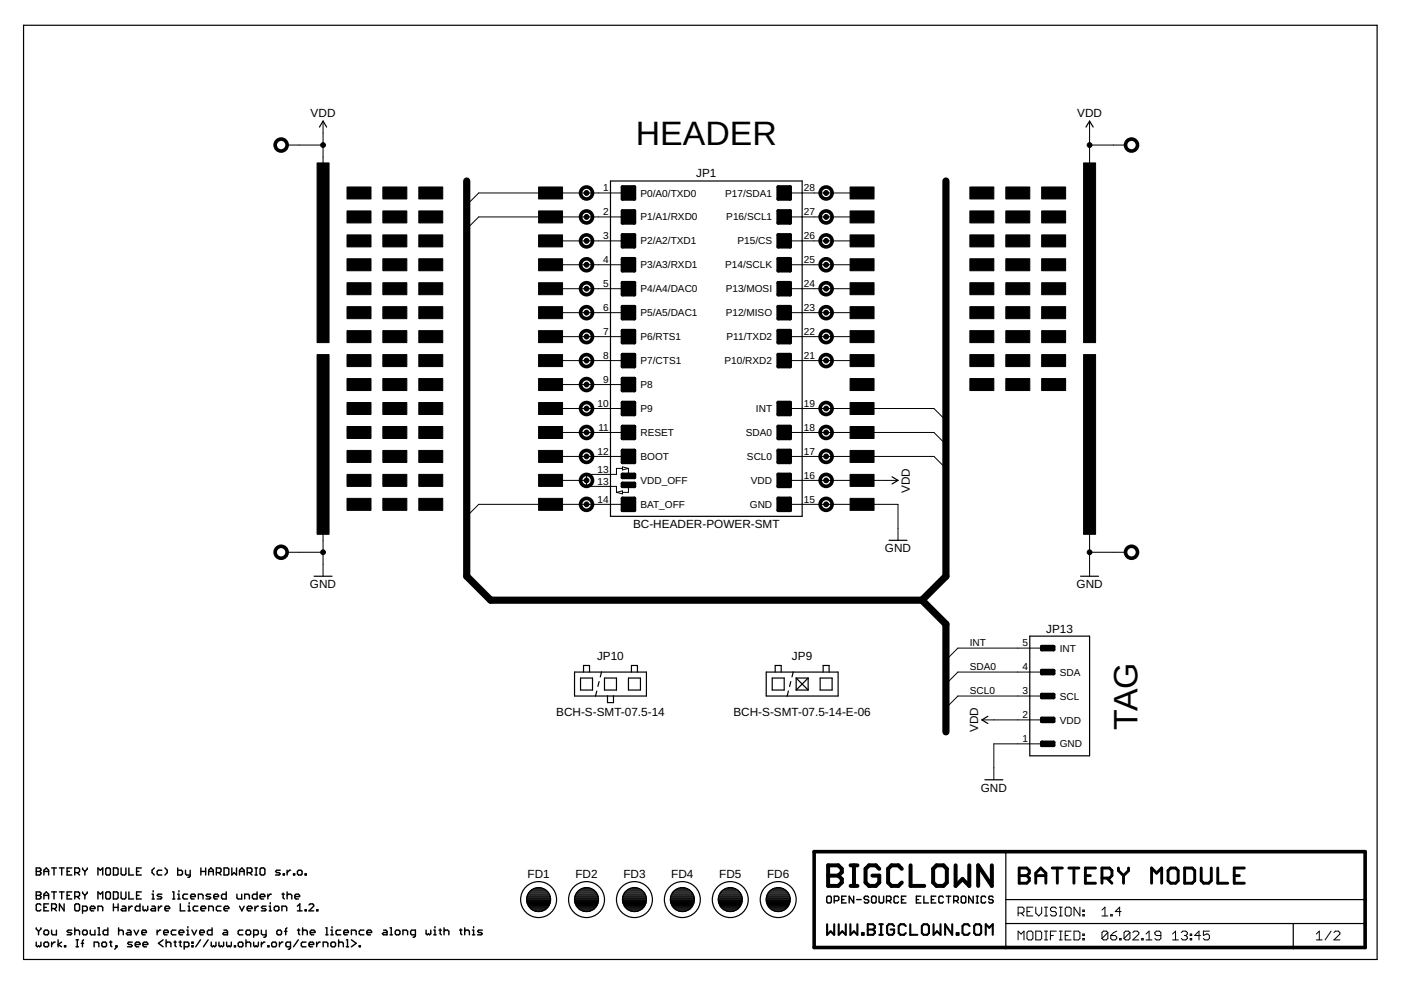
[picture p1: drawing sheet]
<svg xmlns="http://www.w3.org/2000/svg" width="297mm" height="210mm" viewBox="0 0 297 210" stroke-linecap="round" stroke-linejoin="round" font-family="sans-serif">
<g fill="#000" stroke="#000" stroke-width=".21">
<circle cx="68.5" cy="30.8" r=".51"/>
<circle cx="231" cy="30.8" r=".51"/>
<circle cx="76.1" cy="40.9" r=".25"/>
<circle cx="76.1" cy="56.1" r=".25"/>
<circle cx="76.1" cy="46" r=".25"/>
<circle cx="76.1" cy="51.1" r=".25"/>
<circle cx="83.7" cy="40.9" r=".25"/>
<circle cx="83.7" cy="56.1" r=".25"/>
<circle cx="83.7" cy="46" r=".25"/>
<circle cx="83.7" cy="51.1" r=".25"/>
<circle cx="91.3" cy="46" r=".25"/>
<circle cx="91.3" cy="40.9" r=".25"/>
<circle cx="91.3" cy="51.1" r=".25"/>
<circle cx="91.3" cy="56.1" r=".25"/>
<circle cx="116.7" cy="40.9" r=".51"/>
<circle cx="116.7" cy="46" r=".51"/>
<circle cx="116.7" cy="46" r=".25"/>
<circle cx="116.7" cy="40.9" r=".25"/>
<circle cx="116.7" cy="51.1" r=".25"/>
<circle cx="116.7" cy="56.1" r=".25"/>
<circle cx="124.4" cy="51.1" r=".51"/>
<circle cx="124.4" cy="46" r=".51"/>
<circle cx="124.4" cy="40.9" r=".51"/>
<circle cx="124.4" cy="56.1" r=".51"/>
<circle cx="124.4" cy="40.9" r=".25"/>
<circle cx="124.4" cy="46" r=".25"/>
<circle cx="124.4" cy="51.1" r=".25"/>
<circle cx="124.4" cy="56.1" r=".25"/>
<circle cx="175.2" cy="56.1" r=".51"/>
<circle cx="175.2" cy="40.9" r=".51"/>
<circle cx="175.2" cy="46" r=".51"/>
<circle cx="175.2" cy="51.1" r=".51"/>
<circle cx="175.2" cy="40.9" r=".25"/>
<circle cx="175.2" cy="56.1" r=".25"/>
<circle cx="175.2" cy="51.1" r=".25"/>
<circle cx="175.2" cy="46" r=".25"/>
<circle cx="182.8" cy="40.9" r=".25"/>
<circle cx="182.8" cy="46" r=".25"/>
<circle cx="182.8" cy="51.1" r=".25"/>
<circle cx="182.8" cy="56.1" r=".25"/>
<circle cx="208.2" cy="56.1" r=".25"/>
<circle cx="208.2" cy="46" r=".25"/>
<circle cx="208.2" cy="40.9" r=".25"/>
<circle cx="208.2" cy="51.1" r=".25"/>
<circle cx="215.8" cy="46" r=".25"/>
<circle cx="215.8" cy="56.1" r=".25"/>
<circle cx="215.8" cy="40.9" r=".25"/>
<circle cx="215.8" cy="51.1" r=".25"/>
<circle cx="223.4" cy="51.1" r=".25"/>
<circle cx="223.4" cy="40.9" r=".25"/>
<circle cx="223.4" cy="46" r=".25"/>
<circle cx="223.4" cy="56.1" r=".25"/>
<circle cx="76.1" cy="66.3" r=".25"/>
<circle cx="76.1" cy="76.5" r=".25"/>
<circle cx="76.1" cy="61.2" r=".25"/>
<circle cx="76.1" cy="71.4" r=".25"/>
<circle cx="83.7" cy="76.5" r=".25"/>
<circle cx="83.7" cy="66.3" r=".25"/>
<circle cx="83.7" cy="61.2" r=".25"/>
<circle cx="83.7" cy="71.4" r=".25"/>
<circle cx="91.3" cy="66.3" r=".25"/>
<circle cx="91.3" cy="71.4" r=".25"/>
<circle cx="91.3" cy="61.2" r=".25"/>
<circle cx="91.3" cy="76.5" r=".25"/>
<circle cx="116.7" cy="76.5" r=".25"/>
<circle cx="116.7" cy="61.2" r=".25"/>
<circle cx="116.7" cy="66.3" r=".25"/>
<circle cx="116.7" cy="71.4" r=".25"/>
<circle cx="124.4" cy="61.2" r=".51"/>
<circle cx="124.4" cy="71.4" r=".51"/>
<circle cx="124.4" cy="66.3" r=".51"/>
<circle cx="124.4" cy="76.5" r=".51"/>
<circle cx="124.4" cy="66.3" r=".25"/>
<circle cx="124.4" cy="61.2" r=".25"/>
<circle cx="124.4" cy="71.4" r=".25"/>
<circle cx="124.4" cy="76.5" r=".25"/>
<circle cx="175.2" cy="76.5" r=".51"/>
<circle cx="175.2" cy="71.4" r=".51"/>
<circle cx="175.2" cy="61.2" r=".51"/>
<circle cx="175.2" cy="66.3" r=".51"/>
<circle cx="175.2" cy="71.4" r=".25"/>
<circle cx="175.2" cy="66.3" r=".25"/>
<circle cx="175.2" cy="61.2" r=".25"/>
<circle cx="175.2" cy="76.5" r=".25"/>
<circle cx="182.8" cy="61.2" r=".25"/>
<circle cx="182.8" cy="71.4" r=".25"/>
<circle cx="182.8" cy="76.5" r=".25"/>
<circle cx="182.8" cy="66.3" r=".25"/>
<circle cx="208.2" cy="61.2" r=".25"/>
<circle cx="208.2" cy="66.3" r=".25"/>
<circle cx="208.2" cy="71.4" r=".25"/>
<circle cx="208.2" cy="76.5" r=".25"/>
<circle cx="215.8" cy="66.3" r=".25"/>
<circle cx="215.8" cy="76.5" r=".25"/>
<circle cx="215.8" cy="61.2" r=".25"/>
<circle cx="215.8" cy="71.4" r=".25"/>
<circle cx="223.4" cy="76.5" r=".25"/>
<circle cx="223.4" cy="61.2" r=".25"/>
<circle cx="223.4" cy="66.3" r=".25"/>
<circle cx="223.4" cy="71.4" r=".25"/>
<circle cx="76.1" cy="96.8" r=".25"/>
<circle cx="76.1" cy="91.7" r=".25"/>
<circle cx="76.1" cy="81.5" r=".25"/>
<circle cx="76.1" cy="86.6" r=".25"/>
<circle cx="83.7" cy="91.7" r=".25"/>
<circle cx="83.7" cy="86.6" r=".25"/>
<circle cx="83.7" cy="96.8" r=".25"/>
<circle cx="83.7" cy="81.5" r=".25"/>
<circle cx="91.3" cy="91.7" r=".25"/>
<circle cx="91.3" cy="96.8" r=".25"/>
<circle cx="91.3" cy="86.6" r=".25"/>
<circle cx="91.3" cy="81.5" r=".25"/>
<circle cx="116.7" cy="91.7" r=".25"/>
<circle cx="116.7" cy="86.6" r=".25"/>
<circle cx="116.7" cy="81.5" r=".25"/>
<circle cx="116.7" cy="96.8" r=".25"/>
<circle cx="124.4" cy="96.8" r=".51"/>
<circle cx="124.4" cy="91.7" r=".51"/>
<circle cx="124.4" cy="81.5" r=".51"/>
<circle cx="124.4" cy="86.6" r=".51"/>
<circle cx="124.4" cy="96.8" r=".25"/>
<circle cx="124.4" cy="81.5" r=".25"/>
<circle cx="124.4" cy="86.6" r=".25"/>
<circle cx="124.4" cy="91.7" r=".25"/>
<circle cx="175.2" cy="96.8" r=".51"/>
<circle cx="175.2" cy="91.7" r=".51"/>
<circle cx="175.2" cy="86.6" r=".51"/>
<circle cx="175.2" cy="96.8" r=".25"/>
<circle cx="175.2" cy="91.7" r=".25"/>
<circle cx="175.2" cy="86.6" r=".25"/>
<circle cx="182.8" cy="91.7" r=".51"/>
<circle cx="182.8" cy="86.6" r=".51"/>
<circle cx="182.8" cy="96.8" r=".51"/>
<circle cx="182.8" cy="81.5" r=".25"/>
<circle cx="182.8" cy="91.7" r=".25"/>
<circle cx="182.8" cy="96.8" r=".25"/>
<circle cx="182.8" cy="86.6" r=".25"/>
<circle cx="208.2" cy="81.5" r=".25"/>
<circle cx="215.8" cy="81.5" r=".25"/>
<circle cx="223.4" cy="81.5" r=".25"/>
<circle cx="68.5" cy="117.1" r=".51"/>
<circle cx="76.1" cy="106.9" r=".25"/>
<circle cx="76.1" cy="101.9" r=".25"/>
<circle cx="83.7" cy="106.9" r=".25"/>
<circle cx="83.7" cy="101.9" r=".25"/>
<circle cx="91.3" cy="101.9" r=".25"/>
<circle cx="91.3" cy="106.9" r=".25"/>
<circle cx="116.7" cy="106.9" r=".51"/>
<circle cx="116.7" cy="101.9" r=".25"/>
<circle cx="116.7" cy="106.9" r=".25"/>
<circle cx="124.4" cy="101.9" r=".51"/>
<circle cx="124.4" cy="106.9" r=".51"/>
<circle cx="124.4" cy="106.9" r=".25"/>
<circle cx="124.4" cy="101.9" r=".25"/>
<circle cx="175.2" cy="106.9" r=".51"/>
<circle cx="175.2" cy="101.9" r=".51"/>
<circle cx="175.2" cy="106.9" r=".25"/>
<circle cx="175.2" cy="101.9" r=".25"/>
<circle cx="182.8" cy="106.9" r=".51"/>
<circle cx="182.8" cy="101.9" r=".51"/>
<circle cx="182.8" cy="101.9" r=".25"/>
<circle cx="182.8" cy="106.9" r=".25"/>
<circle cx="231" cy="117.1" r=".51"/>
</g>
<g fill="none" stroke="#000" stroke-width=".21">
<path d="M60.9 30.8h7.6M68.5 25.7v10.1M231 25.7v10.1M231 30.8h7.6M116.7 51.1h15.3M116.7 56.1h15.3M132 40.9h-30.5l-2.5 2.6M132 46h-30.5l-2.5 2.5M167.5 51.1h15.3M167.5 40.9h15.3M167.5 46h15.3M167.5 56.1h15.3"/>
<path d="M116.7 61.2h15.3M116.7 71.4h15.3M116.7 76.5h15.3M116.7 66.3h15.3M167.5 61.2h15.3M167.5 71.4h15.3M167.5 76.5h15.3M167.5 66.3h15.3M116.7 86.6h15.3M116.7 81.5h15.3M116.7 96.8h15.3M116.7 91.7h15.3"/>
<path d="M132 99.3h-1.3v1.3h-6.3v2.5h6.3v1.3M132 99l1.2 .3-1.2 .3zM133.2 99.3v1.3M167.5 86.6h30.5l2.6 2.6M167.5 96.8h30.5l2.6 2.5M167.5 91.7h30.5l2.6 2.5M60.9 117.1h7.6M68.5 112v10.2M116.7 101.9h7.7M130.7 104.4l1.3-.3v.6zM132 106.9h-30.5l-2.5 2.6M133.2 103.1v1.3h-1.2"/>
<path d="M167.5 106.9h22.9v7.7M167.5 101.9h22.9M231 117.1h7.6M231 112v10.2M220.9 137.4h-17.8l-2.5 2.6M208.2 152.6h12.7M220.9 157.7h-10.2v7.6M220.9 142.5h-17.8l-2.5 2.5M220.9 147.6h-17.8l-2.5 2.5M215.9 193.6h.9l.3-.3v-.7l-.3-.3h-.9v1.9M215.9 199.3v-1.9l.6 .6 .6-.6v1.9M216.5 193.6l.6 .6"/>
<path d="M217.7 193.3h.7M218 197.4h.7l.3 .3v1.3l-.3 .3h-.7l-.3-.3v-1.3zM219 192.3h-1.3v1.9h1.3M219.6 192.3v1.3l.6 .6 .7-.6v-1.3M219.6 197.4h.9l.4 .3v1.3l-.4 .3h-.9zM221.5 192.3h.6M221.5 194.2h.6M221.5 197.4h.6M221.5 199.3h.6M221.8 192.3v1.9M221.8 197.4v1.9M222.7 198.4h.7"/>
<path d="M224 192.6l-.3-.3h-.7l-.3 .3v.4l.3 .3h.7l.3 .3v.3l-.3 .3h-.7l-.3-.3M224 197.4h-1.3v1.9M224.6 192.3h.6M224.6 194.2h.6M224.6 197.4h.6M224.6 199.3h.6M224.9 192.3v1.9M224.9 197.4v1.9M225.8 198.4h.7M226.1 192.3h.7l.3 .3v1.3l-.3 .3h-.7l-.3-.3v-1.3zM227.1 197.4h-1.3v1.9h1.3M227.7 197.4h.9l.4 .3v1.3l-.4 .3h-.9z"/>
<path d="M229 192.3v1.9l-1.3-1.9v1.9M229.6 193.9h.3v.3h-.3zM229.6 193h.3v.3h-.3zM229.6 198h.3v.4h-.3zM229.6 199h.3v.3h-.3zM233.6 194.2h1.3M233.6 193l.7-.7v1.9M234.9 197.7l-.3-.3h-.6l-.4 .3v1.3M234.9 197.7v1.3l-.3 .3h-.6l-.4-.3M234.9 197.7l-1.3 1.3M235.5 193.9h.3v.3h-.3zM235.5 198.4h1l.3 .3v.3l-.3 .3h-.7l-.3-.3z"/>
<path d="M236.8 197.4l-.7 .3-.6 .7M237.4 199h.3v.3h-.3zM237.7 193.3h-1.2l.9-1v1.9M239.6 197.7l-.4-.3h-.6l-.3 .3v1.3M239.6 197.7v1.3l-.4 .3h-.6l-.3-.3M239.6 197.7l-1.3 1.3M240.2 197.7l.3-.3h.6l.3 .3v.3l-1.2 1.3h1.2M242.1 199h.3v.3h-.3zM243 199.3h1.2M243 198l.6-.6v1.9M246.1 198.4h-.9l-.3-.4v-.3l.3-.3h.6l.3 .3v1.3l-.3 .3h-.6l-.3-.3M248.6 199.3h1.3"/>
<path d="M248.6 198l.6-.6v1.9M250.5 197.7l.3-.3h.6l.3 .3v.3l-.3 .4M251.1 198.4h.3M251.4 198.4l.3 .3v.3l-.3 .3h-.6l-.3-.3M252.3 199h.4v.3h-.4zM252.3 198h.4v.4h-.4zM254.5 198.4h-1.2l.9-1v1.9M256.4 197.4h-1.3v1l.7-.4h.3l.3 .4v.6l-.3 .3h-.6l-.4-.3M279.1 199.3h1.2M279.1 198l.6-.6v1.9M282.2 197.4l-1.3 1.9M282.8 197.7l.3-.3h.7l.3 .3v.3l-1.3 1.3h1.3"/>
</g>
<path d="M99 38.4v83.8l5 5.1h91.5M200.6 38.4v83.8l-5.1 5.1M195.5 127.3l5.1 5v22.9" fill="none" stroke="#000" stroke-width="1.5"/>
<g fill="none" stroke="#000" stroke-width=".25">
<path d="M5 5.4h287v198h-287zM67.7 26.9l.8-1.2 .8 1.2M129.4 38.4h40.7v71.1h-40.7zM230.3 26.9l.7-1.2 .8 1.2M188.5 114.6h3.8M189.1 101.1l1.3 .8-1.3 .7M66.6 122.2h3.8M218.3 134.9h12.7v25.4h-12.7zM229.1 122.2h3.8M121.8 142.5h15.3v5.1h-15.3zM123.1 143.8h2.5v2.5h-2.5zM123.7 142.5v-1.4h1.3v1.4"/>
<path d="M126.5 146.5l-.2 1.1M127 144.5l-.2 1M127.5 142.5l-.2 1M128.2 143.8h2.5v2.5h-2.5zM128.8 147.6v1.4h1.3v-1.4M133.2 143.8h2.6v2.5h-2.6zM133.9 142.5v-1.4h1.2v1.4M162.5 142.5h15.2v5.1h-15.2zM163.7 143.8h2.6v2.5h-2.6zM164.4 142.5v-1.4h1.2v1.4M167.2 146.5l-.3 1.1M167.7 144.5l-.3 1"/>
<path d="M168.2 142.5l-.3 1M168.8 143.8h2.5M168.8 143.8v2.5M168.8 146.3h2.5M168.8 143.8l2.5 2.5M171.3 143.8v2.5M171.3 143.8l-2.5 2.5M173.9 143.8h2.5v2.5h-2.5zM174.5 142.5v-1.4h1.3v1.4M209.4 151.9l-1.2 .7 1.2 .8M208.8 165.3h3.8M111.7 190.7h5"/>
<path d="M111.7 190.9h5M111.7 190.5h5M111.7 191.1h5M111.7 190.2h5M111.7 191.3h5M111.8 190l-.1 1.1 .2 .7M111.8 190h4.8M111.8 191.6h4.8M111.8 189.8h4.7M111.9 191.8a2.54 2.54 0 0 0 3.7 1.1M111.9 191.8h4.6M112 189.6h4.4"/>
<path d="M112 192h4.4M112.1 189.4l-.3 .6M112.1 189.3h4.2M112.2 192.2h4M112.2 189.1h3.9M112.3 192.4h3.8M112.5 188.9h3.5M112.6 192.7h3.2M112.7 188.7h3M112.9 192.9h2.6M113.1 188.4h2.2M113.1 188.4a2.54 2.54 0 0 1 3.5 1.6"/>
<path d="M113.1 188.4l-1 1M113.3 193.1h1.8M113.8 188.2h.8M115.9 192.7l-.3 .2M116.5 191.8l-.6 .9M116.6 190l.1 1.1-.2 .7M121.8 190.7h5.1M121.8 190.9h5.1M121.8 190.5h5.1M121.9 191.1h5M121.9 190.2h4.9M121.9 191.3h4.9"/>
<path d="M121.9 190h4.9M121.9 190l-.1 1.1 .2 .7M122 191.6h4.7M122 189.8h4.7M122 191.8h4.7M122 191.8l.7 .9M122.1 189.6h4.5M122.2 192h4.4M122.2 189.4l-.3 .6M122.2 189.3h4.3M122.3 192.2h4.1M122.4 189.1h3.9"/>
<path d="M122.5 192.4h3.7M122.6 188.9h3.5M122.7 192.7h3.3M122.9 188.7h2.9M123 192.9h2.7M123.3 188.4h2.2M123.5 193.1h1.7M124 188.2h.8M124 188.2a2.57 2.57 0 0 1 2.5 1.2M124 188.2l-1 .4-.8 .8M126.5 189.4l.3 .6M126.7 191.8a2.54 2.54 0 0 1-4 .9"/>
<path d="M126.8 190l.1 1.1-.2 .7M132 190.7h5.1M132 190.9h5.1M132 190.5h5M132 191.1h5M132 190.2h5M132.1 191.3h4.9M132.1 190h4.8M132.1 190l-.1 1.1 .2 .7M132.1 191.6h4.8M132.2 189.8h4.7M132.2 191.8h4.6"/>
<path d="M132.2 191.8l.7 .9M132.3 189.6h4.5M132.3 192h4.4M132.4 189.3h4.2M132.5 192.2h4.1M132.6 189.1h3.9M132.7 192.4h3.7M132.8 188.9h3.4M132.9 192.7a2.56 2.56 0 0 0 3.3 0M132.9 192.7h3.3M133.1 188.7h2.9M133.2 192.9h2.6"/>
<path d="M133.4 188.4h2.2M133.6 193.1h1.8M134.1 188.2h.8M134.2 188.2h.7M134.2 188.2a2.57 2.57 0 0 0-2.1 1.8M134.9 188.2l1 .4 .8 .8M136.7 189.4l.2 .6M136.8 191.8l-.6 .9M136.9 190l.1 1.1-.2 .7M142.1 190.7h5.1M142.2 191.1h5M142.2 190.9h5"/>
<path d="M142.2 190.5h5M142.2 190.2h5M142.2 191.3h4.9M142.2 190h4.9M142.2 190v1.1l.2 .7M142.3 191.6h4.8M142.3 189.8h4.7M142.4 191.8h4.6M142.4 191.8a2.54 2.54 0 0 0 3.6 1.1M142.4 189.6h4.5M142.5 192h4.4M142.6 189.3h4.2"/>
<path d="M142.6 192.2h4.1M142.7 189.1h3.9M142.8 192.4h3.7M142.9 188.9h3.5M143 192.7h3.3M143.2 188.7h3M143.3 192.9h2.7M143.6 188.4h2.2M143.6 188.4a2.54 2.54 0 0 1 3.5 1.6M143.6 188.4l-.9 .7-.5 .9M143.8 193.1h1.7M144.3 188.2h.8"/>
<path d="M146.3 192.7l-.3 .2M147 191.8l-.7 .9M147.1 190l.1 1.1-.2 .7M152.3 190.7h5.1M152.3 191.1h5.1M152.3 190.9h5.1M152.3 190.5h5.1M152.4 190.2h4.9M152.4 191.3h4.9M152.4 190h4.9M152.4 190l-.1 1.1 .2 .7M152.4 191.6h4.8"/>
<path d="M152.5 189.8h4.7M152.5 191.8h4.6M152.5 191.8l.7 .9M152.6 189.6h4.5M152.6 192h4.4M152.7 189.4l-.3 .6M152.7 189.3h4.3M152.8 192.2h4.1M152.9 189.1h3.9M153 192.4h3.7M153.1 188.9h3.5M153.2 192.7h3.3"/>
<path d="M153.4 188.7h2.9M153.5 192.9h2.7M153.7 188.4h2.2M154 193.1h1.7M154.5 188.2h.7M154.5 188.2l-1 .4-.8 .8M155.2 188.2l1 .4 .8 .8M157 189.4l.3 .6M157.1 191.8a2.55 2.55 0 0 1-3.9 .9M157.3 190l.1 1.1-.3 .7M162.5 190.9h5M162.5 190.7h5"/>
<path d="M162.5 191.1h5M162.5 190.5h5M162.5 190.2h5M162.5 191.3h4.9M162.6 190h4.8M162.6 190l-.1 1.1 .2 .7M162.6 191.6h4.8M162.6 189.8h4.7M162.7 191.8h4.6M162.7 191.8a2.54 2.54 0 0 0 3.9 .9M162.8 189.6h4.4M162.8 192h4.4"/>
<path d="M162.9 189.3h4.2M162.9 192.2h4.1M163 189.1h3.9M163.1 192.4h3.8M163.3 188.9h3.4M163.3 192.7h3.3M163.5 188.7h3M163.7 192.9h2.6M163.9 188.4h2.2M164.1 193.1h1.8M164.6 188.2h.8M164.6 188.2a2.49 2.49 0 0 0-2 1.8"/>
<path d="M165.4 188.2l1 .4 .7 .8M167.1 189.4l.3 .6M167.3 191.8l-.7 .9M167.4 190l.1 1.1-.2 .7M213.3 180.6v20.3M213.3 190.7h76.1M213.3 195.8h76.1M274.2 195.8v5.1"/>
<circle cx="114.2" cy="190.7" r="3.8"/>
<circle cx="124.4" cy="190.7" r="3.8"/>
<circle cx="134.5" cy="190.7" r="3.8"/>
<circle cx="144.7" cy="190.7" r="3.8"/>
<circle cx="154.8" cy="190.7" r="3.8"/>
<circle cx="165" cy="190.7" r="3.8"/>
</g>
<g fill="none" stroke="#000" stroke-width=".76">
<path d="M132 39.6h2.5v2.6h-2.5zM165 39.6h2.5v2.6h-2.5zM132 44.7h2.5v2.6h-2.5zM132 49.8h2.5v2.5h-2.5zM132 54.9h2.5v2.5h-2.5zM132 59.9h2.5v2.6h-2.5zM165 44.7h2.5v2.6h-2.5zM165 49.8h2.5v2.5h-2.5zM165 54.9h2.5v2.5h-2.5zM165 59.9h2.5v2.6h-2.5zM132 65h2.5v2.6h-2.5zM132 70.1h2.5v2.5h-2.5z"/>
<path d="M132 75.2h2.5v2.5h-2.5zM165 65h2.5v2.6h-2.5zM165 70.1h2.5v2.5h-2.5zM165 75.2h2.5v2.5h-2.5zM132 80.3h2.5v2.5h-2.5zM132 85.3h2.5v2.6h-2.5zM132 90.4h2.5v2.6h-2.5zM132 95.5h2.5v2.5h-2.5zM165 85.3h2.5v2.6h-2.5zM165 90.4h2.5v2.6h-2.5zM165 95.5h2.5v2.5h-2.5zM132 100.6h2.5v.6h-2.5z"/>
<path d="M132 102.5h2.5v.6h-2.5zM132 105.7h2.5v2.5h-2.5zM165 100.6h2.5v2.5h-2.5zM165 105.7h2.5v2.5h-2.5zM220.9 137.1h2.5v.6h-2.5zM220.9 142.2h2.5v.6h-2.5zM220.9 147.3h2.5v.6h-2.5zM220.9 152.3h2.5v.7h-2.5zM220.9 157.4h2.5v.6h-2.5zM172.6 180.6h116.8v20.3h-116.8z"/>
<circle cx="59.6" cy="30.8" r="1.27"/>
<circle cx="239.9" cy="30.8" r="1.27"/>
<circle cx="124.4" cy="51.1" r="1.27"/>
<circle cx="124.4" cy="46" r="1.27"/>
<circle cx="124.4" cy="56.1" r="1.27"/>
<circle cx="124.4" cy="40.9" r="1.27"/>
<circle cx="175.2" cy="56.1" r="1.27"/>
<circle cx="175.2" cy="46" r="1.27"/>
<circle cx="175.2" cy="51.1" r="1.27"/>
<circle cx="175.2" cy="40.9" r="1.27"/>
<circle cx="124.4" cy="61.2" r="1.27"/>
<circle cx="124.4" cy="71.4" r="1.27"/>
<circle cx="124.4" cy="76.5" r="1.27"/>
<circle cx="124.4" cy="66.3" r="1.27"/>
<circle cx="175.2" cy="71.4" r="1.27"/>
<circle cx="175.2" cy="66.3" r="1.27"/>
<circle cx="175.2" cy="76.5" r="1.27"/>
<circle cx="175.2" cy="61.2" r="1.27"/>
<circle cx="124.4" cy="91.7" r="1.27"/>
<circle cx="124.4" cy="96.8" r="1.27"/>
<circle cx="124.4" cy="86.6" r="1.27"/>
<circle cx="124.4" cy="81.5" r="1.27"/>
<circle cx="175.2" cy="86.6" r="1.27"/>
<circle cx="175.2" cy="91.7" r="1.27"/>
<circle cx="175.2" cy="96.8" r="1.27"/>
<circle cx="59.6" cy="117.1" r="1.27"/>
<circle cx="124.4" cy="106.9" r="1.27"/>
<circle cx="124.4" cy="101.9" r="1.27"/>
<circle cx="175.2" cy="106.9" r="1.27"/>
<circle cx="175.2" cy="101.9" r="1.27"/>
<circle cx="239.9" cy="117.1" r="1.27"/>
</g>
<g fill="#000" stroke="#000" stroke-width=".21">
<path d="M67.2 34.5h2.6v38.1h-2.6zM73.6 39.6h5.1v2.6h-5.1zM81.2 39.6h5.1v2.6h-5.1zM88.8 39.6h5.1v2.6h-5.1zM114.2 39.6h5.1v2.6h-5.1zM132 39.6h2.5v2.6h-2.5zM165 39.6h2.5v2.6h-2.5zM180.2 39.6h5.1v2.6h-5.1zM205.6 39.6h5.1v2.6h-5.1zM213.3 39.6h5v2.6h-5zM220.9 39.6h5v2.6h-5zM229.7 34.5h2.6v38.1h-2.6z"/>
<path d="M73.6 59.9h5.1v2.6h-5.1zM73.6 44.7h5.1v2.6h-5.1zM73.6 49.8h5.1v2.5h-5.1zM73.6 54.9h5.1v2.5h-5.1zM81.2 59.9h5.1v2.6h-5.1zM81.2 44.7h5.1v2.6h-5.1zM81.2 49.8h5.1v2.5h-5.1zM81.2 54.9h5.1v2.5h-5.1zM88.8 59.9h5.1v2.6h-5.1zM88.8 44.7h5.1v2.6h-5.1zM88.8 49.8h5.1v2.5h-5.1zM88.8 54.9h5.1v2.5h-5.1z"/>
<path d="M114.2 59.9h5.1v2.6h-5.1zM114.2 44.7h5.1v2.6h-5.1zM114.2 49.8h5.1v2.5h-5.1zM114.2 54.9h5.1v2.5h-5.1zM132 44.7h2.5v2.6h-2.5zM132 49.8h2.5v2.5h-2.5zM132 54.9h2.5v2.5h-2.5zM132 59.9h2.5v2.6h-2.5zM165 44.7h2.5v2.6h-2.5zM165 49.8h2.5v2.5h-2.5zM165 54.9h2.5v2.5h-2.5zM165 59.9h2.5v2.6h-2.5z"/>
<path d="M180.2 59.9h5.1v2.6h-5.1zM180.2 44.7h5.1v2.6h-5.1zM180.2 49.8h5.1v2.5h-5.1zM180.2 54.9h5.1v2.5h-5.1zM205.6 59.9h5.1v2.6h-5.1zM205.6 44.7h5.1v2.6h-5.1zM205.6 49.8h5.1v2.5h-5.1zM205.6 54.9h5.1v2.5h-5.1zM213.3 59.9h5v2.6h-5zM213.3 44.7h5v2.6h-5zM213.3 49.8h5v2.5h-5zM213.3 54.9h5v2.5h-5z"/>
<path d="M220.9 59.9h5v2.6h-5zM220.9 44.7h5v2.6h-5zM220.9 49.8h5v2.5h-5zM220.9 54.9h5v2.5h-5zM67.2 75.2h2.6v38.1h-2.6zM73.6 65h5.1v2.6h-5.1zM73.6 70.1h5.1v2.5h-5.1zM73.6 75.2h5.1v2.5h-5.1zM81.2 65h5.1v2.6h-5.1zM81.2 70.1h5.1v2.5h-5.1zM81.2 75.2h5.1v2.5h-5.1zM88.8 65h5.1v2.6h-5.1z"/>
<path d="M88.8 70.1h5.1v2.5h-5.1zM88.8 75.2h5.1v2.5h-5.1zM114.2 65h5.1v2.6h-5.1zM114.2 70.1h5.1v2.5h-5.1zM114.2 75.2h5.1v2.5h-5.1zM132 65h2.5v2.6h-2.5zM132 70.1h2.5v2.5h-2.5zM132 75.2h2.5v2.5h-2.5zM165 65h2.5v2.6h-2.5zM165 70.1h2.5v2.5h-2.5zM165 75.2h2.5v2.5h-2.5zM180.2 65h5.1v2.6h-5.1z"/>
<path d="M180.2 70.1h5.1v2.5h-5.1zM180.2 75.2h5.1v2.5h-5.1zM205.6 65h5.1v2.6h-5.1zM205.6 70.1h5.1v2.5h-5.1zM205.6 75.2h5.1v2.5h-5.1zM213.3 65h5v2.6h-5zM213.3 70.1h5v2.5h-5zM213.3 75.2h5v2.5h-5zM220.9 65h5v2.6h-5zM220.9 70.1h5v2.5h-5zM220.9 75.2h5v2.5h-5zM229.7 75.2h2.6v38.1h-2.6z"/>
<path d="M73.6 85.3h5.1v2.6h-5.1zM73.6 95.5h5.1v2.5h-5.1zM73.6 90.4h5.1v2.6h-5.1zM73.6 80.3h5.1v2.5h-5.1zM81.2 85.3h5.1v2.6h-5.1zM81.2 95.5h5.1v2.5h-5.1zM81.2 90.4h5.1v2.6h-5.1zM81.2 80.3h5.1v2.5h-5.1zM88.8 85.3h5.1v2.6h-5.1zM88.8 95.5h5.1v2.5h-5.1zM88.8 90.4h5.1v2.6h-5.1zM88.8 80.3h5.1v2.5h-5.1z"/>
<path d="M114.2 85.3h5.1v2.6h-5.1zM114.2 95.5h5.1v2.5h-5.1zM114.2 90.4h5.1v2.6h-5.1zM114.2 80.3h5.1v2.5h-5.1zM132 80.3h2.5v2.5h-2.5zM132 85.3h2.5v2.6h-2.5zM132 90.4h2.5v2.6h-2.5zM132 95.5h2.5v2.5h-2.5zM165 85.3h2.5v2.6h-2.5zM165 90.4h2.5v2.6h-2.5zM165 95.5h2.5v2.5h-2.5zM180.2 80.3h5.1v2.5h-5.1z"/>
<path d="M180.2 85.3h5.1v2.6h-5.1zM180.2 90.4h5.1v2.6h-5.1zM180.2 95.5h5.1v2.5h-5.1zM205.6 80.3h5.1v2.5h-5.1zM213.3 80.3h5v2.5h-5zM220.9 80.3h5v2.5h-5zM73.6 105.7h5.1v2.5h-5.1zM73.6 100.6h5.1v2.5h-5.1zM81.2 105.7h5.1v2.5h-5.1zM81.2 100.6h5.1v2.5h-5.1zM88.8 105.7h5.1v2.5h-5.1zM88.8 100.6h5.1v2.5h-5.1z"/>
<path d="M114.2 105.7h5.1v2.5h-5.1zM114.2 100.6h5.1v2.5h-5.1zM132 105.7h2.5v2.5h-2.5zM165 100.6h2.5v2.5h-2.5zM165 105.7h2.5v2.5h-2.5zM180.2 100.6h5.1v2.5h-5.1zM180.2 105.7h5.1v2.5h-5.1z"/>
</g>
<path d="M175.6 183.5h2.1l.8 .7v.7l-.8 .8 .8 .7v.7l-.8 .7h-2.1zM175.6 185.7h2.1M180.3 183.5h1.5M180.3 187.8h1.5M181.1 183.5v4.3M186.4 184.2l-.7-.7h-1.4l-.8 .7v2.9l.8 .7h1.4l.7-.7v-1.4h-1.4M191.2 184.2l-.7-.7h-1.5l-.7 .7v2.9l.7 .7h1.5l.7-.7M193.1 183.5v4.3h2.9M198.6 183.5h1.4l.7 .7v2.9l-.7 .7h-1.4l-.8-.7v-2.9zM202.6 183.5v4.3l1.5-1.4 1.4 1.4v-4.3M210.3 183.5v4.3l-2.9-4.3v4.3" fill="none" stroke="#000" stroke-width=".85"/>
<g fill="none" stroke="#000" stroke-width=".3">
<path d="M7.7 184h.7l.3 .3v.2l-.3 .3 .3 .2v.3l-.3 .2h-.7zM7.7 189.1h.7l.3 .2v.3l-.3 .2 .3 .3v.3l-.3 .2h-.7zM7.7 196.7v.3l.5 .5M7.7 199.7v.8l.2 .2 .3-.2 .2 .2 .3-.2v-.8M7.7 184.8h.7M7.7 189.8h.7M8.2 197.5v.7M8.7 191.9l-.3-.3h-.5l-.2 .3v1l.2 .2h.5l.3-.2M8.7 196.7v.3l-.5 .5M9.3 184.8h1M9.3 185.5v-1l.5-.5 .5 .5v1M9.3 190.6v-1l.5-.5 .5 .5v1"/>
<path d="M9.3 189.8h1M9.3 192.4h.5M9.6 197.2h.5l.2 .3v.5l-.2 .2h-.5l-.3-.2v-.5zM9.6 199.7h.5l.2 .3v.5l-.2 .2h-.5l-.3-.2v-.5zM10.3 191.6h-1v1.5h1M10.9 184h1.1M10.9 189.1h1.1M10.9 192.6h.8l.3-.2v-.5l-.3-.3h-.8v1.5M10.9 197.2v.8l.3 .2h.8v-1M10.9 199.7v1M11.5 184v1.5M11.5 189.1v1.5"/>
<path d="M11.5 192.6l.5 .5M11.7 199.7h-.2l-.6 .6M12.3 199.3v1.4M12.6 184h1M12.6 189.1h1M13.1 199.7l-.8 .6 .8 .4M13.1 184v1.5M13.1 189.1v1.5M13.6 191.6v1.5l-1-1.5v1.5M14.2 184.8h.5M14.2 189.8h.5M15.2 184h-1v1.5h1"/>
<path d="M15.2 189.1h-1v1.5h1M15.2 197.2h-.7l-.3 .3 .3 .2h.5l.2 .3-.2 .2h-.8M15.9 185h.7l.3-.2v-.5l-.3-.3h-.7v1.5M15.9 190.1h.7l.3-.3v-.5l-.3-.2h-.7v1.5M15.9 191.9l.2-.3h.5l.3 .3v1l-.3 .2h-.5l-.2-.2zM15.9 196.7v1.5M15.9 197.5l.2-.3h.5l.3 .3v.7M16.1 199.3h.5M16.4 185l.5 .5M16.4 190.1l.5 .5M16.4 199.3v1.4M17.5 184v.3l.5 .5"/>
<path d="M17.5 189.1v.2l.5 .5M17.5 193.1h.7l.3-.2v-.5l-.3-.3h-.7v1.5M17.7 199.3l-.2 .2v1.2M17.7 197.2h.5l.3 .3v.5l-.3 .2h-.5l-.2-.2v-.5zM18 184.8v.7M18 189.8v.8M18.5 184v.3l-.5 .5M18.5 189.1v.2l-.5 .5M19.1 192.6h1v-.2l-.2-.3h-.5l-.3 .3v.5l.3 .2h.5M19.1 197.2v.8l.3 .2h.7v-1M20.8 185.5v-1.5l.5 .5 .5-.5v1.5M20.8 190.6v-1.5l.5 .5 .5-.5v1.5"/>
<path d="M20.8 193.1v-1h.7l.3 .3v.7M20.8 198.2h.5M20.8 196.7h.2v1.5M22.4 189.3l.2-.2h.6l.2 .2v1.1l-.2 .2h-.6l-.2-.2zM22.6 184h.6l.2 .3v1l-.2 .2h-.6l-.2-.2v-1zM22.9 196.7v1.5h-.8l-.2-.2v-.5l.2-.3h.8M23.2 199.7h.5M23.5 199.5v1l.2 .2M24 184h.8l.2 .3v1l-.2 .2h-.8zM24 189.1h.8l.2 .2v1.1l-.2 .2h-.8zM24 191.6v1.5M24 192.4h1"/>
<path d="M25 191.6v1.5M25.1 197.5l.3-.3h.5l.2 .3v.7M25.1 196.7v1.5M25.7 184v1.3l.2 .2h.5l.3-.2v-1.3M25.7 189.1v1.3l.2 .2h.5l.3-.2v-1.3M25.9 192.1h.5l.3 .3v.7h-.8l-.2-.2 .2-.3h.8M27 197.2h.5l.3 .3v.7h-.8l-.2-.2 .2-.3h.8M27.3 184v1.5h1M27.3 189.1v1.5h1M27.3 192.1v1M28 199.7h-.7l-.2 .3 .2 .3h.5l.2 .2-.2 .2h-.7M28.1 192.1h-.3l-.5 .5"/>
<path d="M28.4 197.2l.5 1 .5-1M29 184.8h.5M29 189.8h.5M29.7 191.6v1.5h-.8l-.2-.2v-.5l.2-.3h.8M30 184h-1v1.5h1M30 189.1h-1v1.5h1M30.1 197.7h1v-.2l-.3-.3h-.5l-.2 .3v.5l.2 .2h.5M30.3 192.1v.8l.3 .2 .2-.2 .3 .2 .2-.2v-.8M32.2 192.1h.5l.3 .3v.7h-.8l-.2-.2 .2-.3h.8M32.2 190.6h.5M32.2 189.6h.3v1M32.5 188.8v.3"/>
<path d="M32.7 184l-.5 .5v.5l.5 .5M33.3 197.2v1M33.6 192.1v1M34.1 197.2h-.3l-.5 .5M34.3 184.5h-.7l-.3 .3v.5l.3 .2h.7M34.3 189.6h-.7l-.3 .2 .3 .3h.5l.2 .3-.2 .2h-.8M34.3 192.1h-.2l-.5 .5M34.6 199.3l-1 .7 1 .7M34.7 197.7h1v-.2l-.3-.3h-.5l-.2 .3v.5l.2 .2h.5M35 184l.5 .5v.5l-.5 .5M35 192.6h1v-.2l-.3-.3h-.5l-.2 .3v.5l.2 .2h.5M35.2 199.3v1.4"/>
<path d="M36.6 189.1h.3v1.5M36.6 190.6h.5M36.9 199.7h.5M37.1 199.5v1l.3 .2M37.3 197.2h-.7l-.3 .3v.5l.3 .2h.7M37.7 184v1.5h.7l.3-.2v-.5l-.3-.3h-.7M37.7 190.6h.5M37.7 189.6h.2v1M37.9 188.8v.3M38 197.7h1v-.2l-.3-.3h-.5l-.2 .3v.5l.2 .2h.5M38 199.7h.5M38.2 199.5v1l.3 .2"/>
<path d="M38.2 191.6v1.5h1M39.3 184.5v.8l.3 .2h.7M39.6 198.2h.5M39.6 197.2h.2v1M39.8 189.6h-.8l-.2 .2v.6l.2 .2h.8M39.8 196.5v.2M39.9 193.1h.5M39.9 192.1h.2v1M40.1 191.4v.2M40.3 184.5v1.3l-.2 .2h-.3M40.4 190.1h1v-.3l-.2-.2h-.5l-.3 .2v.6l.3 .2h.5M40.7 197.2l.5 1 .5-1"/>
<path d="M40.7 199.7h.2v.3h-.2zM42 192.1h-.8l-.2 .3v.5l.2 .2h.8M42.1 190.6v-1h.7l.3 .2v.8M42.3 197.7h1v-.2l-.2-.3h-.5l-.3 .3v.5l.3 .2h.5M42.5 199.3l-1 1.4M42.6 184.8h1M42.6 184v1.5M42.6 192.6h1v-.2l-.3-.3h-.5l-.2 .3v.5l.2 .2h.5M43.6 184v1.5M44.1 199.3l-1 1.4M44.2 184.8h1M44.2 185.5v-1l.5-.5 .5 .5v1"/>
<path d="M44.2 193.1v-1h.8l.2 .3v.7M44.7 189.6h-.8l-.2 .2 .2 .3h.5l.3 .3-.3 .2h-.7M44.8 199.7v.8l.2 .2 .3-.2 .2 .2 .3-.2v-.8M45 196.7v1.5h-.8l-.2-.2v-.5l.2-.3h.8M45.3 190.1h1v-.3l-.2-.2h-.5l-.3 .2v.6l.3 .2h.5M45.9 185h.7l.3-.2v-.5l-.3-.3h-.7v1.5M46.4 185l.5 .5M46.4 199.7v.8l.3 .2 .2-.2 .3 .2 .2-.2v-.8M46.9 192.1h-.8l-.2 .3v.5l.2 .2h.8M47.5 197.2h.5l.2 .3v.7h-.7l-.3-.2 .3-.3h.7M47.5 184h.8l.2 .3v1l-.2 .2h-.8zM47.5 192.6h1v-.2l-.2-.3h-.5l-.3 .3v.5l.3 .2h.5"/>
<path d="M48 189.1v1.5h-.8l-.2-.2v-.6l.2-.2h.8M48 199.7v.8l.3 .2 .3-.2 .2 .2 .2-.2v-.8M49.1 184v1.5l.5-.5 .5 .5v-1.5M50.2 189.6v.8l.3 .2h.7v-1M50.8 184.8h1M50.8 185.5v-1l.5-.5 .5 .5v1M50.8 192.1l.5 1 .5-1M51.5 197.2h-.7l-.3 .3v.5l.3 .2h.7M51.9 190.6v-1h.7l.3 .2v.8M52.2 199.3v1.4M52.4 197.2h.5l.2 .3v.5l-.2 .2h-.5l-.2-.2v-.5zM52.4 185h.8l.2-.2v-.5l-.2-.3h-.8v1.5"/>
<path d="M52.4 192.6h1v-.2l-.2-.3h-.5l-.3 .3v.5l.3 .2h.5M52.9 185l.5 .5M53.8 198.2h.7l.3-.2v-.5l-.3-.3h-.7v1.5M53.8 199.7v.8l.2 .2 .3-.2 .2 .2 .3-.2v-.8M54.1 184h.4M54.1 185.5h.4M54.1 192.1v1M54.3 184v1.5M54.5 189.1v1.5h-.7l-.3-.2v-.6l.3-.2h.7M54.8 192.1h-.3l-.4 .5M55.1 190.1h1.1v-.3l-.3-.2h-.5l-.3 .2v.6l.3 .2h.5M55.4 184h.5l.3 .3v1l-.3 .2h-.5l-.3-.2v-1z"/>
<path d="M55.4 197.2v.8l.3 .2h.7M55.4 199.7v1M56.2 199.7h-.3l-.5 .6M56.4 192.1h-.7l-.3 .3 .3 .2h.5l.2 .3-.2 .2h-.8M56.4 197.2v1.3l-.2 .2h-.3M56.8 189.6v1M57.1 193.1h.5M57.1 192.1h.2v1M57.3 191.4v.2M57.5 189.6h-.2l-.5 .5M58.1 192.4l.3-.3h.5l.2 .3v.5l-.2 .2h-.5l-.3-.2zM58.7 197.5l.2-.3h.5l.3 .3v.5l-.3 .2h-.5l-.2-.2z"/>
<path d="M59.2 199.7v1M59.4 184.5h-.7l-.3 .3 .3 .2h.5l.2 .3-.2 .2h-.8M59.8 189.6h.5M59.8 193.1v-1h.7l.3 .3v.7M60 199.7h-.3l-.5 .6M60 189.3v1.1l.3 .2M60 185.3h.3v.2h-.3zM60.3 197.5h.5M60.8 196.7l-.2 .3v1.2M60.9 184.5v1M60.9 189.1v1.5M60.9 189.8l.2-.2h.5l.3 .2v.8"/>
<path d="M61.6 184.5h-.2l-.5 .5M62.2 185.3h.3v.2h-.3zM62.5 190.1h1v-.3l-.2-.2h-.5l-.3 .2v.6l.3 .2h.5M63.1 184.8l.2-.3h.5l.3 .3v.5l-.3 .2h-.5l-.2-.2zM63.1 193.1h1M63.1 192.1l.5-.5v1.5M63.1 197.2h.5M63.2 199.3l-1 1.4M63.3 197v1l.3 .2M64.2 197.5l.2-.3h.5l.3 .3v.7M64.2 196.7v1.5M64.7 185.3h.2v.2h-.2z"/>
<path d="M64.7 192.9h.2v.2h-.2zM64.9 199.7h-.8l-.2 .3v.5l.2 .2h.8M65.5 191.9l.3-.3h.5l.2 .3v.2l-1 1h1M65.8 197.7h1v-.2l-.3-.3h-.5l-.2 .3v.5l.2 .2h.5M67.1 192.9h.3v.2h-.3zM67.1 199.7v1M67.9 199.7h-.3l-.5 .6M69.1 198.2h.5M69.1 196.7h.2v1.5M70.1 198.2h.6M70.1 197.2h.3v1M70.4 196.5v.2"/>
<path d="M71.8 199.3v1.4M72.2 197.2h-.7l-.3 .3v.5l.3 .2h.7M72.9 197.7h1l-.3-.5h-.5l-.2 .3v.5l.2 .2h.5M73.4 199.3h.3v1.4M74.5 198.2v-1h.8l.2 .3v.7M74.5 199.3l1 .7-1 .7M77.2 197.2h-.8l-.2 .3v.5l.2 .2h.8M77.8 197.7h1l-.3-.5h-.5l-.2 .3v.5l.2 .2h.5M81.3 197.2h.5l.3 .3v.7h-.8l-.2-.2 .2-.3h.8M82.7 198.2h.5M82.7 196.7h.3v1.5M84 197.2h.5l.3 .3v.5l-.3 .2h-.5l-.2-.2v-.5z"/>
<path d="M85.4 198.2v-1h.8l.2 .3v.7M88.1 198.2h-.8l-.2-.2v-.5l.2-.3h.8v1.3l-.3 .2h-.2M90.3 197.2v.8l.3 .2 .2-.2 .3 .2 .2-.2v-.8M92 198.2h.5M92 197.2h.2v1M92.2 196.5v.2M93.1 197.2h.5M93.3 197v1l.3 .2M94.1 197.5l.3-.3h.5l.3 .3v.7M94.1 196.7v1.5M97.4 197.2h.5M97.7 197v1l.2 .2"/>
<path d="M98.5 197.5l.3-.3h.5l.2 .3v.7M98.5 196.7v1.5M100.2 198.2h.5M100.2 197.2h.2v1M100.4 196.5v.2M102.3 197.2h-.8l-.2 .3 .2 .2h.5l.3 .3-.3 .2h-.7M175.3 190.2l.2-.2h.5l.3 .2v1l-.3 .3h-.5l-.2-.3zM176.9 191h.7l.2-.3v-.5l-.2-.2h-.7v1.5M178.5 190.7h.4M179.4 190h-.9v1.5h.9M181 190v1.5l-1-1.5v1.5M181.6 190.7h1"/>
<path d="M184.2 190.2l-.3-.2h-.4l-.3 .2v.3l.3 .2h.4l.3 .3v.2l-.3 .3h-.4l-.3-.3M184.8 190.2l.2-.2h.5l.3 .2v1l-.3 .3h-.5l-.2-.3zM186.4 190v1.2l.2 .3h.5l.2-.3v-1.2M188 191h.7l.2-.3v-.5l-.2-.2h-.7v1.5M188.4 191l.5 .5M190.5 190.2l-.2-.2h-.5l-.3 .2v1l.3 .3h.5l.2-.3M191.1 190.7h.5M192.1 190h-1v1.5h1M194.3 190.7h.5M195.3 190h-1v1.5h1M195.9 190v1.5h.9M197.5 190.7h.5"/>
<path d="M198.4 190h-.9v1.5h.9M200 190.2l-.2-.2h-.5l-.2 .2v1l.2 .3h.5l.2-.3M200.6 190h1M201.1 190v1.5M202.2 191h.7l.3-.3v-.5l-.3-.2h-.7v1.5M202.7 191l.5 .5M203.8 190.2l.2-.2h.5l.3 .2v1l-.3 .3h-.5l-.2-.3zM206.3 190v1.5l-.9-1.5v1.5M207 190h.5M207 191.5h.5M207.2 190v1.5M209 190.2l-.3-.2h-.4l-.3 .2v1l.3 .3h.4l.3-.3"/>
<path d="M210.6 190.2l-.3-.2h-.5l-.2 .2v.3l.2 .2h.5l.3 .3v.2l-.3 .3h-.5l-.2-.3M13.7 200.5h.2v.2h-.2zM16.1 200.7h.5M17.2 200h.5M20 200.7v-1h.7l.3 .3v.7M21.6 200l.2-.3h.5l.3 .3v.5l-.3 .2h-.5l-.2-.2zM24.6 200.5h.2v.2h-.2zM24.8 200.7l-.5 .6M28.7 200.3h1v-.3l-.3-.3h-.5l-.2 .3v.5l.2 .2h.5M30.3 200.3h1v-.3l-.2-.3h-.5l-.3 .3v.5l.3 .2h.5M35.2 200l.3-.3h.5l.2 .3v.7M39.1 200.7h.7l.2-.2v-.5l-.2-.3h-.7v1.6"/>
<path d="M40.7 200.5h.2v.2h-.2zM49.7 200.5h.2v.2h-.2zM50.5 200l.3-.3h.5l.2 .3v.5l-.2 .2h-.5l-.3-.2zM52.2 200l.2-.3h.5l.2 .3v.7M56.8 200.5h.2v.2h-.2zM57.6 200l.2-.3h.6l.2 .3v.5l-.2 .2h-.6l-.2-.2zM61.6 200.7h-.7l-.3-.2v-.5l.3-.3h.7v1.3l-.2 .3h-.3M65.5 200.3h1l-.2-.6h-.5l-.3 .3v.5l.3 .2h.5M68.5 200.7v-1h.8l.2 .3v.7M70.1 200l.3-.3h.5l.2 .3v.5l-.2 .2h-.5l-.3-.2zM71.8 200l.2-.3h.5l.3 .3v.7M73.4 200.7h.5"/>
<path d="M76.2 200.5h.2v.2h-.2z"/>
</g>
<g fill="none" stroke="#000" stroke-width=".44">
<path d="M175.4 196v2.2l.7-.7 .8 .7v-2.2M177.8 196v2.2l.8-.7 .7 .7v-2.2M180.3 196v2.2l.7-.7 .8 .7v-2.2M182.8 197.8h.3v.4h-.3zM184 196h1.1l.4 .3v.4l-.4 .4 .4 .4v.3l-.4 .4h-1.1zM184 197.1h1.1M186.4 198.2h.8M186.4 196h.8M186.8 196v2.2M189.6 196.3l-.4-.3h-.8l-.3 .3v1.5l.3 .4h.8l.4-.4v-.7h-.8M192 196.3l-.3-.3h-.8l-.4 .3v1.5l.4 .4h.8l.3-.4M193 196v2.2h1.5"/>
<path d="M195.5 196.3l.3-.3h.8l.4 .3v1.5l-.4 .4h-.8l-.3-.4zM197.9 196v2.2l.8-.7 .7 .7v-2.2M201.9 196v2.2l-1.5-2.2v2.2M202.8 197.8h.4v.4h-.4zM205.6 196.3l-.4-.3h-.8l-.3 .3v1.5l.3 .4h.8l.4-.4M206.9 196h.8l.3 .3v1.5l-.3 .4h-.8l-.4-.4v-1.5zM209 198.2v-2.2l.7 .7 .8-.7v2.2"/>
</g>
<g fill="none" stroke="#000" stroke-width=".61">
<path d="M216.1 184h1.6l.5 .6v.5l-.5 .6 .5 .5v.5l-.5 .6h-1.6zM216.1 185.7h1.6M219.6 185.7h2.1M219.6 187.3v-2.2l1.1-1.1 1 1.1v2.2M223.1 184h2.1M224.2 184v3.3M226.6 184h2.1M227.7 184v3.3M230.1 185.7h1.1M232.3 184h-2.2v3.3h2.2M233.6 186.2h1.6l.6-.5v-1.1l-.6-.6h-1.6v3.3M234.7 186.2l1.1 1.1"/>
<path d="M237.1 184v.6l1.1 1.1M238.2 185.7v1.6M239.3 184v.6l-1.1 1.1M244.2 187.3v-3.3l1 1.1 1.1-1.1v3.3M248.2 184h1.1l.5 .6v2.1l-.5 .6h-1.1l-.6-.6v-2.1zM251.2 184h1.6l.5 .6v2.1l-.5 .6h-1.6zM254.7 184v2.7l.5 .6h1.1l.5-.6v-2.7M258.2 184v3.3h2.1M261.7 185.7h1.1M263.8 184h-2.1v3.3h2.1"/>
</g>
<g font-size="7.2">
<text x="134.8" y="30.7">HEADER</text>
<text x="241.2" y="154.7" transform="rotate(-90 241.2 154.7)">TAG</text>
</g>
<g font-size="2.5">
<text x="65.9" y="24.9">VDD</text>
<text x="228.4" y="24.9">VDD</text>
<text x="147.6" y="37.6">JP1</text>
<text x="192.9" y="104.5" transform="rotate(-90 192.9 104.5)">VDD</text>
<text x="134.2" y="112">BC-HEADER-POWER-SMT</text>
<text x="187.6" y="117.1">GND</text>
<text x="65.7" y="124.7">GND</text>
<text x="228.2" y="124.7">GND</text>
<text x="221.8" y="134.1">JP13</text>
<text x="126.6" y="139.9">JP10</text>
<text x="167.9" y="139.9">JP9</text>
<text x="117.9" y="151.9">BCH-S-SMT-07.5-14</text>
<text x="155.5" y="151.9">BCH-S-SMT-07.5-14-E-06</text>
<text x="207.4" y="155.3" transform="rotate(-90 207.4 155.3)">VDD</text>
<text x="207.9" y="167.9">GND</text>
<text x="111.9" y="186.2">FD1</text>
<text x="122" y="186.2">FD2</text>
<text x="132.2" y="186.2">FD3</text>
<text x="142.3" y="186.2">FD4</text>
<text x="152.5" y="186.2">FD5</text>
<text x="162.6" y="186.2">FD6</text>
</g>
<g font-size="2.1">
<text x="127.9" y="40.6">1</text>
<text x="135.8" y="41.7">P0/A0/TXD0</text>
<text x="153.7" y="41.7">P17/SDA1</text>
<text x="170.4" y="40.6">28</text>
<text x="127.9" y="45.6">2</text>
<text x="135.8" y="46.7">P1/A1/RXD0</text>
<text x="154" y="46.7">P16/SCL1</text>
<text x="170.4" y="45.6">27</text>
<text x="127.9" y="50.7">3</text>
<text x="135.8" y="51.8">P2/A2/TXD1</text>
<text x="156.4" y="51.8">P15/CS</text>
<text x="170.4" y="50.7">26</text>
<text x="127.9" y="55.8">4</text>
<text x="135.8" y="56.9">P3/A3/RXD1</text>
<text x="153.7" y="56.9">P14/SCLK</text>
<text x="170.4" y="55.8">25</text>
<text x="127.9" y="60.9">5</text>
<text x="127.9" y="65.9">6</text>
<text x="135.8" y="62">P4/A4/DAC0</text>
<text x="153.9" y="62">P13/MOSI</text>
<text x="170.4" y="60.9">24</text>
<text x="170.4" y="65.9">23</text>
<text x="127.9" y="71">7</text>
<text x="135.8" y="67.1">P5/A5/DAC1</text>
<text x="153.9" y="67.1">P12/MISO</text>
<text x="170.4" y="71">22</text>
<text x="127.9" y="76.1">8</text>
<text x="135.8" y="72.1">P6/RTS1</text>
<text x="135.8" y="77.2">P7/CTS1</text>
<text x="153.6" y="77.2">P10/RXD2</text>
<text x="154" y="72.1">P11/TXD2</text>
<text x="170.4" y="76.1">21</text>
<text x="127.9" y="81.2">9</text>
<text x="135.8" y="82.3">P8</text>
<text x="126.7" y="86.3">10</text>
<text x="135.8" y="87.4">P9</text>
<text x="160.3" y="87.4">INT</text>
<text x="170.4" y="86.3">19</text>
<text x="126.9" y="91.3">11</text>
<text x="135.8" y="92.5">RESET</text>
<text x="158.1" y="92.5">SDA0</text>
<text x="170.4" y="91.3">18</text>
<text x="126.7" y="96.4">12</text>
<text x="126.7" y="100.2">13</text>
<text x="135.8" y="97.5">BOOT</text>
<text x="158.4" y="97.5">SCL0</text>
<text x="170.4" y="96.4">17</text>
<text x="170.4" y="101.5">16</text>
<text x="126.7" y="106.6">14</text>
<text x="126.7" y="102.8">13</text>
<text x="135.8" y="107.7">BAT_OFF</text>
<text x="135.8" y="102.6">VDD_OFF</text>
<text x="159" y="107.7">GND</text>
<text x="159.2" y="102.6">VDD</text>
<text x="170.4" y="106.6">15</text>
<text x="205.6" y="136.9">INT</text>
<text x="216.8" y="137.1">5</text>
<text x="205.6" y="142">SDA0</text>
<text x="216.8" y="142.1">4</text>
<text x="224.7" y="138.2">INT</text>
<text x="224.7" y="143.2">SDA</text>
<text x="205.6" y="147.1">SCL0</text>
<text x="216.8" y="147.2">3</text>
<text x="224.7" y="148.3">SCL</text>
<text x="216.8" y="152.3">2</text>
<text x="224.7" y="153.4">VDD</text>
<text x="216.8" y="157.4">1</text>
<text x="224.7" y="158.5">GND</text>
</g>
</svg>
